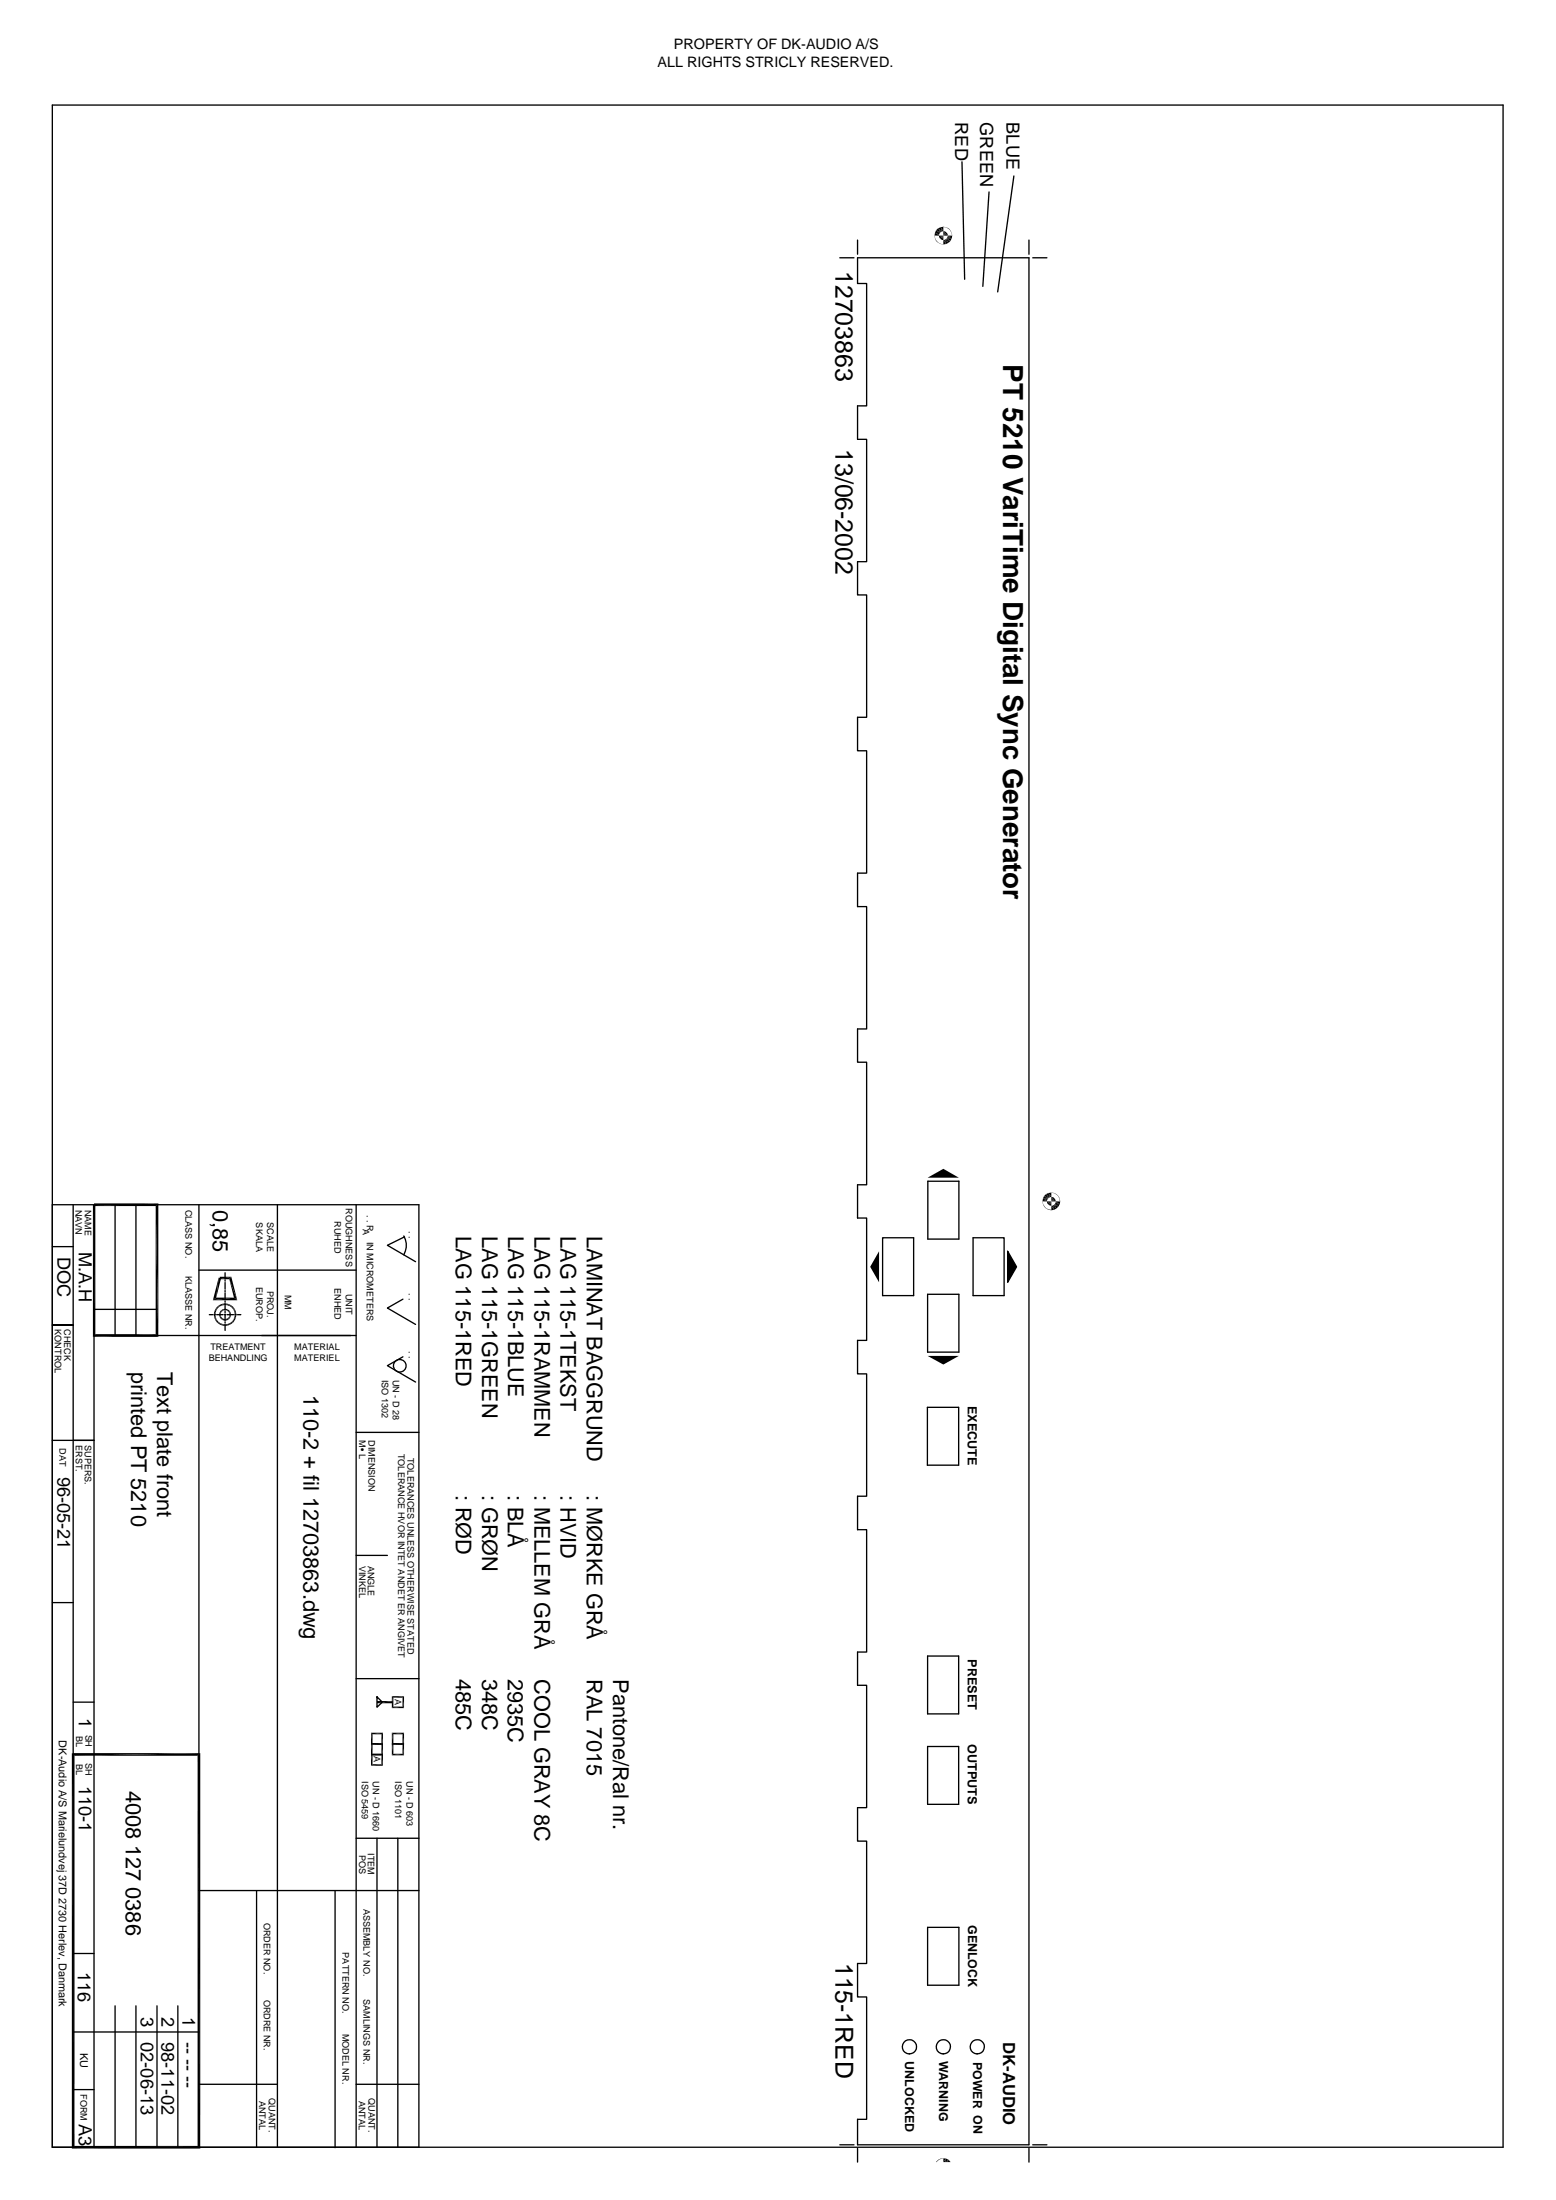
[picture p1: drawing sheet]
<svg xmlns="http://www.w3.org/2000/svg" width="297mm" height="420mm" viewBox="0 0 297 420" stroke-linecap="round" stroke-linejoin="round" font-family="sans-serif">
<g fill="none" stroke="#000" stroke-width=".25">
<path d="M10 20.1h276.9v390h-276.9zM183.6 30.9l.5 22.4M188.8 36.7l-1.2 18M193.5 33.6l-3 22.2M160.3 49.2h2.7M163.7 49.2h32.7v360.4h-32.7v-4.9h1.7v-23.3h-1.7v-6.4h1.7v-23.4h-1.7v-6.4h1.7v-23.3h-1.7v-6.4h1.7v-23.4h-1.7v-6.3h1.7v-23.4h-1.7v-6.4h1.7v-23.4h-1.7v-6.3h1.7v-23.4h-1.7v-6.4h1.7v-23.4h-1.7v-6.3h1.7v-23.4h-1.7v-6.4h1.7v-23.4h-1.7v-6.3h1.7v-23.4h-1.7v-6.4h1.7v-23.4h-1.7zM163.7 45.8v2.8M196.4 45.8v2.8M197.1 49.2h2.8M10 230.1h70v180M10 238.1h4M14 230.1v180"/>
<path d="M17.9 230.1v180M22 230.1v25M26 230.1v25M38 230.1v180M53 230.1v180M68 230.1v180M77.1 236.1a3.6 3.6 0 0 1 0 3.5M77.2 236.2l-3.2 1.6 5.3 3.2M168.5 236.4h5.9v11h-5.9zM177.1 225.6h5.9v11h-5.9zM185.8 236.4h5.9v11h-5.9zM192.4 239l1.7 2.9-1.7 3z"/>
<path d="M14 253.1h-4h4M17.9 250.1h12.1M17.9 255.1h50.1M38 242.6h30M40 251.1h.6M40.9 251.1h.2M41.4 251.1h1.2M42.8 251.1h.3M43 243.1v1.1M43 244.4v.3M43 244.9v1.3M43 246.5v.2"/>
<path d="M43 246.9v1.3M43 248.5v.2M43 249v1.2M43 250.4v.3M43 251v1.2M43 252.4v.3M43 252.9v1.2M43.3 251.1h1.3M44.8 251.1h.3M45.3 251.1h.7M76.9 248.1l-2.9 1.7 5.3 3.1M76.9 259.1l-2.9 1.7 5.3 3.1"/>
<path d="M177.1 247.2h5.9v11h-5.9zM10 275.1h7.9M68 273.6h12M75.3 261.4a1.21 1.21 0 0 1 .9-1.7 1.21 1.21 0 0 1 1.3 1.4 1.21 1.21 0 0 1-1.8 .8l-.3-.3M177 268.8h6v11h-6zM68 297.1h6M10 306.1h4M177.1 316.3h5.9v11h-5.9zM14 325.1h3.9M14 335.1h3.9M68 320.6h12M72 324.1l1 1-1 1z"/>
<path d="M177.1 333.5h5.9v11.1h-5.9zM68 351.1h12M72 351.1v59M75.9 351.1v59M14 373.1h3.9M38 361.1h42M49 361.1v49M64 361.1v49.1M177.1 368.1h5.9v11h-5.9zM14 388.1h24M14 399.1h3.9M22 383.1v27"/>
<path d="M26 383.1v27M30 383.1v27M34 383.1v27M38 398.1h15M68 398.1h12M173.5 392.3a1.36 1.36 0 0 1-1.1-2.1 1.36 1.36 0 0 1 2.3 0 1.36 1.36 0 0 1-1.1 2.1M180 392.3a1.36 1.36 0 0 1-1.1-2.1 1.36 1.36 0 0 1 2.3 0 1.36 1.36 0 0 1-1.1 2.1M186.5 392.3a1.36 1.36 0 0 1-1.1-2.1 1.36 1.36 0 0 1 2.3 0 1.36 1.36 0 0 1-1.1 2.1M160.3 409.6h2.7M163.7 410.3v2.6M196.4 410.3v2.6M197.1 409.6h2.8"/>
</g>
<g fill="#000">
<path d="M178.4 45l.1 .5zM178.5 45.5l.2 .5zM178.5 44.5l.8 .2-.9 .3zM178.7 46l.4 .4zM178.7 44l.7 .5h-.9zM178.8 46l.3 .4zM179.1 46.3l.5 .3zM179.1 43.6l.5 .7-.9-.3zM179.2 45h.9l-.8 .3zM179.3 45.3l.8-.3-.6 .6zM178.4 45l.9-.3-.1 .3zM178.5 44.5h.9l-.1 .2z"/>
<path d="M179.5 45.6l.6-.6-.4 .8zM179.6 46.6l.5 .1zM179.1 43.6l.5-.2 .2 .8zM178.7 44l.9 .3-.2 .2zM180.1 45v.8h-.4zM179.1 43.6l.7 .6-.2 .1zM180.1 45.8l.5 .8-.5 .1zM180.1 45.8h.2l.3 .8zM179.6 43.4l.5-.1v.9zM179.6 43.4l.5 .8h-.3zM180.3 45.8l.3-.1 .5 .7zM180.1 44.2h.3l-.3 .8z"/>
<path d="M180.1 43.3l.5 .1zM180.3 45.8l.8 .6-.5 .2zM180.6 45.7l.2-.2 .6 .5zM180.4 44.2l.3 .2-.6 .6zM180.9 45.3l.8 .2h-.9zM180.7 44.4l.2 .3-.8 .3zM180.9 45h.9l-.9 .3zM180.1 45l.8-.3v.3zM180.6 43.4l.5 .3zM180.6 45.7l.8 .3-.3 .4zM181.1 43.6l.3 .4zM180.8 45.5h.9l-.3 .5z"/>
<path d="M181.4 44l.3 .5zM180.9 45.3l.9-.3-.1 .5zM181.7 44.5v.5zM181.7 44.5l.1 .5zM17.7 230.1l.5 24.7-.5 .5zM17.7 230.1h.5v24.7zM17.9 230.3l12.3-.5-.5 .5zM17.9 229.8h12.3l-12.3 .5zM177.1 224.9l3-1.7 2.9 1.7zM199 229.4l.1 .6zM199.1 229.4v.6zM199.1 230l.2 .4z"/>
<path d="M199.1 228.9l.8 .3-.9 .2zM199.3 230.4l.4 .4zM199.3 228.4l.7 .5h-.9zM199.4 230.4l.3 .4zM199.7 230.8l.5 .3zM199.7 228l.5 .8-.9-.4zM199.9 229.4h.8l-.8 .4zM199.9 229.8l.8-.4-.6 .6zM199 229.4l.9-.2v.2zM199.1 228.9h.9l-.1 .3zM200.7 229.4l-.3 .8-.3-.2zM200.2 231l.5 .1z"/>
<path d="M199.7 228l.5-.2 .2 .8zM199.3 228.4l.9 .4-.2 .1zM200.7 229.4v.9l-.3-.1zM199.7 228l.7 .6-.2 .2zM200.7 230.3l.5 .8h-.5zM200.7 230.3h.3l.2 .8zM200.2 227.8h.5v.8zM200.2 227.8l.5 .8h-.3zM201 230.3l.2-.2 .5 .7zM200.7 228.6h.3l-.3 .8zM200.7 227.8l.5 .1zM201 230.3l.7 .5-.5 .3z"/>
<path d="M201.2 230.1l.2-.1 .7 .4zM201 228.6l.3 .3-.6 .5zM201.5 229.7l.8 .3h-.9zM201.3 228.9l.2 .2-.8 .3zM201.5 229.4h.9l-.9 .3zM200.7 229.4l.8-.3v.3zM201.2 227.8l.5 .3zM201.2 230.1l.9 .3-.4 .4zM201.7 228l.3 .5zM201.4 230h.9l-.2 .4zM202 228.5l.3 .4zM202.3 228.9v.5z"/>
<path d="M202.1 228.4l.2 .5zM201.5 229.7l.9-.3-.1 .6zM202.3 228.9l.1 .5zM17.7 255.3l12-.5 .5 .5zM18.2 254.8h11.5l-12 .5zM29.7 230.3l.5 25-.5-.5zM29.7 230.3l.5-.5v25.5zM40.6 248.3l4.1-.5 .6 .5zM40.8 251.1h.3l-.2 .5zM40.9 250.5l.3 .1-.4 .5zM40.9 251.6l.3-.1-.1 .6zM41.1 250l.3 .1-.5 .4z"/>
<path d="M41.1 251.1l.1 .4-.3 .1zM41.1 252.1l.3-.1v.6zM41.2 250.6l-.1 .5h-.3zM41.2 251.5l.2 .5-.3 .1zM40.6 248.3l.7-.5h3.4zM40.9 250.5l.5-.4-.2 .5zM41.4 252l.3 .4-.3 .2zM41.4 249.6l.3 .2-.6 .2zM41.7 252.4l.2 .5-.5-.3zM41.1 250l.6-.2-.3 .3zM41.7 252.4l.3 .3-.1 .2zM41.7 244l-.4 3.8-.7 .5z"/>
<path d="M41.8 251.1h.3l-.2 .4zM41.4 249.6l.5-.4 .1 .3zM42 252.7l.4 .5-.5-.3zM41.9 250.7h.3l-.4 .4zM41.9 251.5l.3-.1v.5zM41.4 249.6l.6-.1-.3 .3zM42 252.7l.5 .2-.1 .3zM42.1 251.1l.1 .3-.3 .1zM42.2 250.3l.2 .2-.5 .2zM41.8 251.1l.4-.4-.1 .4zM42.2 251.4l.2 .3-.2 .2zM42.2 251.9l.2-.2 .1 .4z"/>
<path d="M41.7 244l.5 .1-.9 3.7zM41.9 250.7l.5-.2-.2 .2zM42.4 251.7l.2 .1-.1 .3zM41.9 249.2l.5-.2 .1 .3zM42.5 252.9l.5 .3h-.6zM41.9 249.2l.6 .1-.5 .2zM42.5 252.9h.5v.3zM42.2 250.3l.3-.3 .1 .3zM42.6 251.8l.4 .4-.5-.1zM42.2 250.3h.4l-.2 .2zM42.6 251.8l.4 .1v.3zM43 252.9l.5 .3h-.5z"/>
<path d="M43 252.9h.4l.1 .3zM42.4 249l.6-.1v.3zM42.4 249l.6 .2-.5 .1zM43 251.9l.4 .2-.4 .1zM43 251.9l.3-.1 .1 .3zM42.5 250l.5-.1v.3zM42.5 250l.5 .2-.4 .1zM43.3 251.8l.3-.1 .2 .2zM43 249.9l.3 .4-.3-.1zM43.3 251.8l.5 .1-.4 .2zM43 249.9l.4 .1-.1 .3zM43.4 252.9l.5-.2 .1 .2z"/>
<path d="M43 248.9l.4 .4-.4-.1zM43.4 252.9h.6l-.5 .3zM43 248.9l.5 .1-.1 .3zM43.8 251.4l.2 .1-.4 .2zM43.4 250l.2 .5-.3-.2zM42 244.3l2.2-.5-.4 .5zM43.6 251.7l.4-.2-.2 .4zM43.8 251.1h.3l-.3 .3zM43.8 250.3v.4l-.2-.2zM43.4 250l.4 .3-.2 .2zM43.8 250.7h.2l-.2 .4zM43.9 252.7l.4-.3 .2 .2z"/>
<path d="M43.5 249l.4 .5-.5-.2zM43.9 252.7l.6-.1-.5 .3zM43.5 249l.5 .2-.1 .3zM43.8 251.4l.3-.3-.1 .4zM43.8 250.3l.2 .4h-.2zM44 250.7l.1 .4h-.3zM42 243.8h2.2l-2.2 .5zM44.6 252l.2 .1-.5 .3zM44 249.2l.3 .6-.4-.3zM44.3 252.4l.5-.3-.3 .5zM44 249.2l.5 .4-.2 .2zM44.7 251.5l.3 .1-.4 .4z"/>
<path d="M44.3 249.8l.2-.2 .1 .5zM43.8 244.3l1.5 4-.6-.5zM44.8 251.1h.3l-.4 .4zM44.6 250.1l.2-.1-.1 .6zM44.6 252l.4-.4-.2 .5zM44.7 250.6l.3-.1-.2 .6zM44.5 249.6l.3 .4-.2 .1zM45.1 251.1l-.1 .5-.3-.1zM44.8 250l.2 .5-.3 .1zM45 250.5l.1 .6h-.3zM44.2 243.8l1.1 4.5-1.5-4zM167.8 239v5.9l-1.7-3z"/>
<path d="M177.1 259h5.9l-2.9 1.6zM192.4 239l1.7 2.9-1.7 3zM13.7 334.8l.5 75-.5 .5zM13.7 334.8l.5 .5v74.5zM14.2 335.3l24-.5-.5 .5zM13.7 334.8h24.5l-24 .5zM70.8 335.2l.3-.3h1.7zM70.8 333.2l.3-.3h1.7zM70.8 330.9l.3 .3v1.7zM70.8 334.9l.3 .3v1.7zM71.1 335.2l2-.3-.3 .3zM71.1 333.2l2-.3-.3 .3z"/>
<path d="M72.8 331.2l.3 2-.3-.3zM71.1 331.2l2-.3-.3 .3zM70.8 337.2l.3-.3h1.7zM72.8 335.2l.3 2-.3-.3zM74.8 323.9l.3 .3v1.7zM74.8 330.9l.3 .3v1.7zM76.8 324.2l.3 2-.3-.3zM76.8 331.2l.3 2-.3-.3zM13.7 410.3l24-.5 .5 .5zM14.2 409.8h23.5l-24 .5zM37.7 335.3l.5 75-.5-.5zM37.7 335.3l.5-.5v75.5z"/>
<path d="M178.7 412.9l.4-.4zM179.1 412.5l-.3 .4zM179.1 412.5l.5-.3zM179.1 412.6l.5-.4zM179.6 412.2h.5zM179.6 412.3l.5-.1zM180.6 412.2l-.2 .7h-.3zM180.1 412.2h.5l-.5 .7zM180.4 412.9l.7-.4-.3 .4zM180.6 412.2l.5 .3-.7 .4zM180.8 412.9h.6zM181.1 412.5l.3 .4h-.6z"/>
</g>
<g fill="none" stroke="#000" stroke-width=".3">
<path d="M70.8 335.1h2.3M70.8 333.1h2.3M70.8 331.1h2.3M70.8 337.1h2.3M71 330.9v6.3M73 330.9v6.3M74.8 335.1h2.3M74.8 333.1h2.3M74.8 331.1h2.3M74.8 326.1h2.3M74.8 324.1h2.3M75 323.9v2.3"/>
<path d="M75 330.9v4.3M77 323.9v2.3M77 330.9v4.3"/>
</g>
<path d="M72 325.1h3" fill="none" stroke="#000" stroke-width=".42"/>
<text font-size="5.3" x="191.5" y="69.6" transform="rotate(90 191.5 69.6)">PT 5210 VariTime Digital Sync Generator</text>
<g font-size="4.7">
<text x="159.5" y="51.8" transform="rotate(90 159.5 51.8)">12703863</text>
<text x="159.5" y="85.8" transform="rotate(90 159.5 85.8)">13/06-2002</text>
<text x="159.5" y="374.9" transform="rotate(90 159.5 374.9)">115-1RED</text>
</g>
<g font-size="4.1">
<text x="40.6" y="231.1" transform="rotate(90 40.6 231.1)">0,85</text>
<text x="87" y="236.1" transform="rotate(90 87 236.1)">LAG 115-1RED</text>
<text x="92" y="236.1" transform="rotate(90 92 236.1)">LAG 115-1GREEN</text>
<text x="97" y="236.1" transform="rotate(90 97 236.1)">LAG 115-1BLUE</text>
<text x="102" y="236.1" transform="rotate(90 102 236.1)">LAG 115-1RAMMEN</text>
<text x="107" y="236.1" transform="rotate(90 107 236.1)">LAG 115-1TEKST</text>
<text x="112" y="236.1" transform="rotate(90 112 236.1)">LAMINAT BAGGRUND</text>
<text x="25" y="262" transform="rotate(90 25 262)">printed PT 5210</text>
<text x="30" y="262" transform="rotate(90 30 262)">Text plate front</text>
<text x="58" y="266.4" transform="rotate(90 58 266.4)">110-2 + fil 12703863.dwg</text>
<text x="87" y="285.5" transform="rotate(90 87 285.5)">: RØD</text>
<text x="92" y="285.5" transform="rotate(90 92 285.5)">: GRØN</text>
<text x="96.9" y="285.5" transform="rotate(90 96.9 285.5)">: BLÅ</text>
<text x="102" y="285.5" transform="rotate(90 102 285.5)">: MELLEM GRÅ</text>
<text x="107" y="285.5" transform="rotate(90 107 285.5)">: HVID</text>
<text x="112" y="285.5" transform="rotate(90 112 285.5)">: MØRKE GRÅ</text>
<text x="87" y="320.7" transform="rotate(90 87 320.7)">485C</text>
<text x="92" y="320.7" transform="rotate(90 92 320.7)">348C</text>
<text x="96.9" y="320.7" transform="rotate(90 96.9 320.7)">2935C</text>
<text x="102" y="320.7" transform="rotate(90 102 320.7)">COOL GRAY 8C</text>
<text x="112" y="320.7" transform="rotate(90 112 320.7)">RAL 7015</text>
<text x="117.1" y="320.7" transform="rotate(90 117.1 320.7)">Pantone/Ral nr.</text>
<text x="24" y="342" transform="rotate(90 24 342)">4008 127 0386</text>
</g>
<g font-size="3.5">
<text x="182.3" y="23.4" transform="rotate(90 182.3 23.4)">RED</text>
<text x="187.1" y="23.4" transform="rotate(90 187.1 23.4)">GREEN</text>
<text x="192.1" y="23.4" transform="rotate(90 192.1 23.4)">BLUE</text>
<text x="15" y="239" transform="rotate(90 15 239)">M.A.H</text>
<text x="11" y="240" transform="rotate(90 11 240)">DOC</text>
<text x="11" y="282" transform="rotate(90 11 282)">96-05-21</text>
<text x="15" y="328" transform="rotate(90 15 328)">1</text>
<text x="15" y="341" transform="rotate(90 15 341)">110-1</text>
<text x="14.9" y="376.7" transform="rotate(90 14.9 376.7)">116</text>
<text x="26.9" y="385.2" transform="rotate(90 26.9 385.2)">3</text>
<text x="30.9" y="385.2" transform="rotate(90 30.9 385.2)">2</text>
<text x="34.8" y="385.2" transform="rotate(90 34.8 385.2)">1</text>
<text x="34.8" y="390" transform="rotate(90 34.8 390)">-- -- --</text>
<text x="26.9" y="390" transform="rotate(90 26.9 390)">02-06-13</text>
<text x="30.9" y="390" transform="rotate(90 30.9 390)">98-11-02</text>
<text x="15" y="405.6" transform="rotate(90 15 405.6)">A3</text>
</g>
<text font-size="3.2" x="191.5" y="390.1" transform="rotate(90 191.5 390.1)">DK-AUDIO</text>
<g font-size="2.8">
<text x="128.7" y="9.3">PROPERTY OF DK-AUDIO A/S</text>
<text x="125.5" y="12.7">ALL RIGHTS STRICLY RESERVED.</text>
</g>
<g font-size="2.4">
<text x="184.8" y="268.5" transform="rotate(90 184.8 268.5)">EXECUTE</text>
<text x="184.7" y="316.9" transform="rotate(90 184.7 316.9)">PRESET</text>
<text x="184.7" y="333.2" transform="rotate(90 184.7 333.2)">OUTPUTS</text>
<text x="184.8" y="367.6" transform="rotate(90 184.8 367.6)">GENLOCK</text>
<text x="172.8" y="393.7" transform="rotate(90 172.8 393.7)">UNLOCKED</text>
<text x="179.3" y="393.6" transform="rotate(90 179.3 393.6)">WARNING</text>
<text x="185.8" y="393.7" transform="rotate(90 185.8 393.7)">POWER ON</text>
</g>
<g font-size="2.1">
<text x="11.3" y="332.4" transform="rotate(90 11.3 332.4)">DK-Audio A/S Marielundvej 37D 2730 Herlev, Danmark</text>
<text x="15.3" y="392.1" transform="rotate(90 15.3 392.1)">KU</text>
</g>
<g font-size="1.7">
<text x="14.4" y="231.1" transform="rotate(90 14.4 231.1)">NAVN</text>
<text x="16.2" y="231.1" transform="rotate(90 16.2 231.1)">NAME</text>
<text x="35.4" y="231" transform="rotate(90 35.4 231)">CLASS NO.</text>
<text x="48.9" y="233.5" transform="rotate(90 48.9 233.5)">SKALA</text>
<text x="51" y="233.4" transform="rotate(90 51 233.4)">SCALE</text>
<text x="63.9" y="233.2" transform="rotate(90 63.9 233.2)">RUHED</text>
<text x="66" y="230.7" transform="rotate(90 66 230.7)">ROUGHNESS</text>
<text x="70" y="232" transform="rotate(90 70 232)">. . R</text>
<text x="69.3" y="234.7" transform="rotate(90 69.3 234.7)">A</text>
<text x="70" y="237.1" transform="rotate(90 70 237.1)">IN MICROMETERS</text>
<text x="78" y="235" transform="rotate(90 78 235)">. .</text>
<text x="35.4" y="243.7" transform="rotate(90 35.4 243.7)">KLASSE NR.</text>
<text x="48.9" y="245.7" transform="rotate(90 48.9 245.7)">EUROP.</text>
<text x="63.9" y="246" transform="rotate(90 63.9 246)">ENHED</text>
<text x="51" y="246.5" transform="rotate(90 51 246.5)">PROJ.</text>
<text x="54.4" y="247.3" transform="rotate(90 54.4 247.3)">MM</text>
<text x="66" y="247.1" transform="rotate(90 66 247.1)">UNIT</text>
<text x="78" y="247" transform="rotate(90 78 247)">. .</text>
<text x="10.5" y="253.9" transform="rotate(90 10.5 253.9)">KONTROL</text>
<text x="12.2" y="253.9" transform="rotate(90 12.2 253.9)">CHECK</text>
<text x="40.2" y="257.8">TREATMENT</text>
<text x="56.2" y="257.8">MATERIAL</text>
<text x="39.8" y="259.9">BEHANDLING</text>
<text x="56.2" y="259.9">MATERIEL</text>
<text x="72.9" y="263.5" transform="rotate(90 72.9 263.5)">ISO 1302</text>
<text x="75" y="263.5" transform="rotate(90 75 263.5)">UN - D 28</text>
<text x="78" y="258" transform="rotate(90 78 258)">. .</text>
<text x="68.5" y="275" transform="rotate(90 68.5 275)">M•L</text>
<text x="70.3" y="275" transform="rotate(90 70.3 275)">DIMENSION</text>
<text x="11.4" y="276.6" transform="rotate(90 11.4 276.6)">DAT</text>
<text x="14.5" y="276" transform="rotate(90 14.5 276)">ERST.</text>
<text x="16.2" y="276" transform="rotate(90 16.2 276)">SUPERS.</text>
<text x="76" y="277.7" transform="rotate(90 76 277.7)">TOLERANCE HVOR INTET ANDET ER ANGIVET</text>
<text x="77.8" y="278.4" transform="rotate(90 77.8 278.4)">TOLERANCES UNLESS OTHERWISE STATED</text>
<text x="68.5" y="299" transform="rotate(90 68.5 299)">VINKEL</text>
<text x="70.2" y="299" transform="rotate(90 70.2 299)">ANGLE</text>
<text x="75.4" y="324.4" transform="rotate(90 75.4 324.4)">A</text>
<text x="14.6" y="331.5" transform="rotate(90 14.6 331.5)">BL</text>
<text x="16.3" y="331.3" transform="rotate(90 16.3 331.3)">SH</text>
<text x="71.4" y="335.4" transform="rotate(90 71.4 335.4)">A</text>
<text x="14.6" y="336.9" transform="rotate(90 14.6 336.9)">BL</text>
<text x="16.3" y="336.6" transform="rotate(90 16.3 336.6)">SH</text>
<text x="69" y="340.1" transform="rotate(90 69 340.1)">ISO 5459</text>
<text x="71.2" y="340.1" transform="rotate(90 71.2 340.1)">UN - D 1660</text>
<text x="75.4" y="340.1" transform="rotate(90 75.4 340.1)">ISO 1101</text>
<text x="77.6" y="340.1" transform="rotate(90 77.6 340.1)">UN - D 603</text>
<text x="70.2" y="353.9" transform="rotate(90 70.2 353.9)">ITEM</text>
<text x="68.5" y="354.2" transform="rotate(90 68.5 354.2)">POS</text>
<text x="69.4" y="364.5" transform="rotate(90 69.4 364.5)">ASSEMBLY NO.</text>
<text x="50.4" y="367.2" transform="rotate(90 50.4 367.2)">ORDER NO.</text>
<text x="65.4" y="372.9" transform="rotate(90 65.4 372.9)">PATTERN NO.</text>
<text x="50.4" y="381.9" transform="rotate(90 50.4 381.9)">ORDRE NR.</text>
<text x="69.4" y="381.8" transform="rotate(90 69.4 381.8)">SAMLINGS NR.</text>
<text x="65.4" y="388.4" transform="rotate(90 65.4 388.4)">MODEL NR.</text>
<text x="15.4" y="400" transform="rotate(90 15.4 400)">FORM</text>
<text x="49.5" y="401.2" transform="rotate(90 49.5 401.2)">ANTAL</text>
<text x="51.3" y="400.7" transform="rotate(90 51.3 400.7)">QUANT.</text>
<text x="68.5" y="401.2" transform="rotate(90 68.5 401.2)">ANTAL</text>
<text x="70.3" y="400.7" transform="rotate(90 70.3 400.7)">QUANT.</text>
</g>
</svg>
